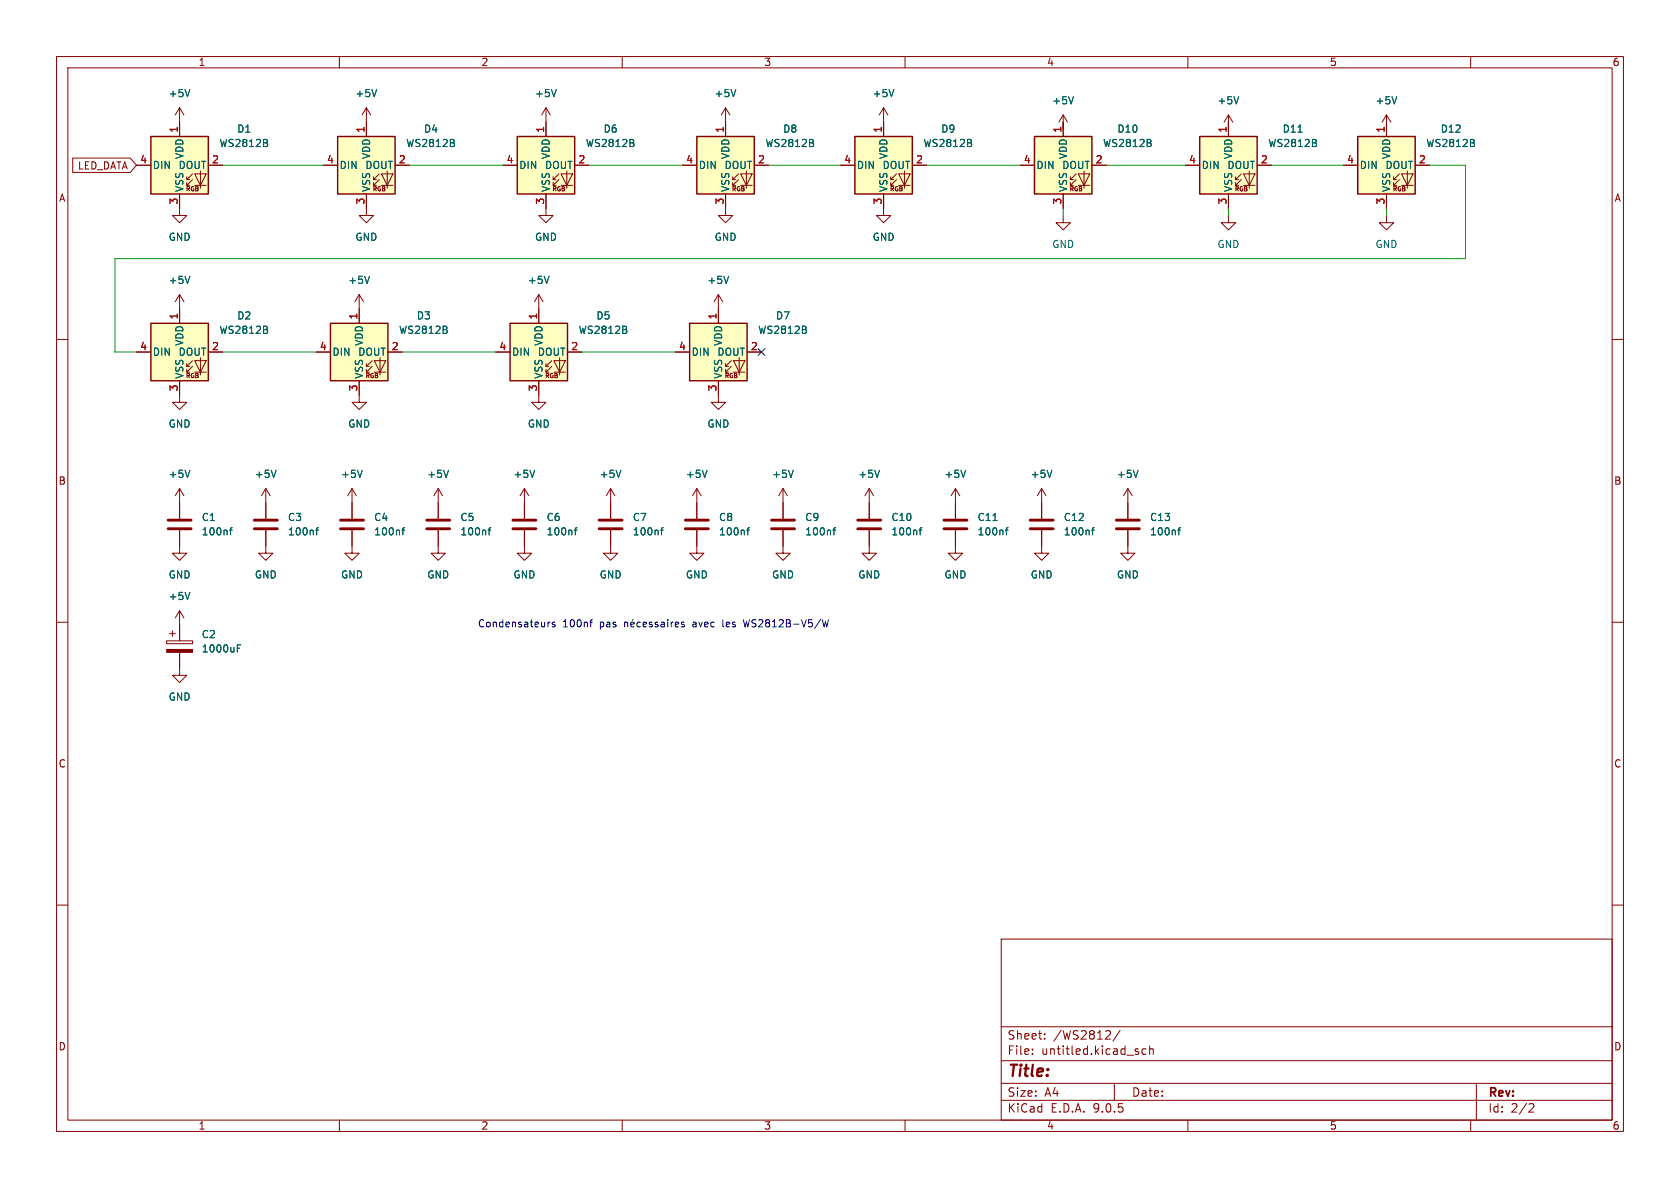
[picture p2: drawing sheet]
<svg xmlns="http://www.w3.org/2000/svg" width="297mm" height="210mm" viewBox="0 0 297 210" stroke-linecap="round" stroke-linejoin="round" font-family="sans-serif">
<g fill="none" stroke="#840000" stroke-width=".18">
<path d="M10 10h277v190h-277zM12 12h273v186h-273zM60 10v2M110 10v2M128.3 19.1l-.8 1.2M128.3 19.1l.7 1.2M128.3 19.1v2.5M156.2 19.1l-.8 1.2M156.2 19.1l.8 1.2M156.2 19.1v2.5M160 10v2M210 10v2"/>
<path d="M260 10v2M156.2 36.8v1.3h1.3l-1.3 1.3-1.3-1.3h1.3M10 60h2M285 60h2M10 110h2M285 110h2M10 160h2M177 166h108v32h-108zM285 160h2M60 198v2M110 198v2M160 198v2"/>
<path d="M177 194.5h108M177 191.5h108M177 187.5h108M177 181.5h108M182.5 186.3v.1M182.5 185.5v.1M184.7 183.6v.1M184.7 182.8v.1M196 182.2l.3 .3-.1 .3-.8 .9h.9M197 191.5v3M198 182.1l-1.3 2M201.2 186v.3"/>
<path d="M202.6 185.5l-.4-.1-.3 .3v.4l.1 .2h.6M203.2 185.5l.3-.1 .3 .1 .1 .9M203.2 184.9v1.5M210 198v2M260 198v2M261 191.5v6.5M270.5 195.1l.5 .1 .2 .3-1 1.1h1"/>
</g>
<path d="M130.1 15.8l-.4 1.3M158 15.8l-.4 1.3" fill="none" stroke="#006464" stroke-width=".18"/>
<path d="M123.2 24.1h10.1v10.2h-10.1z" fill="#ffffc2"/>
<g fill="none" stroke="#840000" stroke-width=".18">
<path d="M120.6 29.2h2.6M128.3 21.6v2.5M128.3 34.3v2.5M129.5 31.8h.5M129.5 32.8h.5M130.6 30.7l-1.1 1.1v-.6M130.6 31.8l-1.1 1v-.5M130.9 30.7h2.1l-1 2.1zM130.9 32.8h2.1M132 30.2v3.1M133.3 29.2h2.6M245.1 38.1v1.3h1.3l-1.3 1.2-1.3-1.2h1.3"/>
<path d="M31.7 69.9v1.2h1.3l-1.3 1.3-1.2-1.3h1.2M31.7 93.7v4.1h1.3l-1.3 1.3-1.2-1.3h1.2M31.7 86.4v5.3M31.7 86.4l-.7 1.2M31.7 86.4l.8 1.2M47 93.7v4.1h1.3l-1.3 1.3-1.3-1.3h1.3M47 86.4v5.3M47 86.4l-.8 1.2M47 86.4l.8 1.2M62.2 93.7v4.1h1.3l-1.3 1.3-1.2-1.3h1.2M62.2 86.4v5.3M62.2 86.4l-.7 1.2"/>
<path d="M62.2 86.4l.8 1.2M29.5 113.3h4.5v.5h-4.5zM30 112h1M30.5 111.5v1M31.7 115.3v4.1h1.3l-1.3 1.3-1.2-1.3h1.2M31.7 108v5.3M31.7 108l-.7 1.2M31.7 108l.8 1.2"/>
</g>
<path d="M123.2 24.1h10.1v10.2h-10.1z" fill="none" stroke="#840000" stroke-width=".25"/>
<g fill="none" stroke="#006464" stroke-width=".18">
<path d="M143.7 25.3l.1 .2-.1 .3M143.7 24.8v.3M33.6 83.1l-.5 1.3M40.6 93.7h.5M41.1 93.3l-.3 .2v1.1M48.8 83.1l-.4 1.3M55.8 93.7h.5M56.3 93.3l-.3 .2v1.1M64 83.1l-.4 1.3M71 93.7h.5M71.5 93.3l-.3 .2v1.1M33.6 104.7l-.5 1.3"/>
<path d="M42 114.6h.4M42 114h.6"/>
</g>
<path d="M29.5 114.8h4.5v.5h-4.5z" fill="#840000" stroke="#840000" stroke-width=".18"/>
<path d="M29.7 91.9h4.1M29.7 93.5h4.1M45 91.9h4M45 93.5h4M60.2 91.9h4.1M60.2 93.5h4.1" fill="none" stroke="#840000" stroke-width=".51"/>
<path d="M58.4 57.2h10.2v10.1h-10.2z" fill="#ffffc2"/>
<path d="M31.7 36.8v1.3h1.3l-1.3 1.3-1.2-1.3h1.2M63.5 54.6v2.6M55.9 62.2h2.5M63.5 67.3v2.6M64.8 64.8h.5M64.8 65.8h.5M65.8 63.8l-1 1v-.5M65.8 64.8l-1 1v-.5M66.2 63.8h2l-1 2zM66.2 65.8h2M67.2 63.2v3.1M68.6 62.2h2.5" fill="none" stroke="#840000" stroke-width=".18"/>
<path d="M58.4 57.2h10.2v10.1h-10.2z" fill="none" stroke="#840000" stroke-width=".25"/>
<path d="M79 58.3l.1 .2-.1 .4M79 57.8v.3" fill="none" stroke="#006464" stroke-width=".18"/>
<path d="M26.7 57.2h10.1v10.1h-10.1z" fill="#ffffc2"/>
<g fill="none" stroke="#840000" stroke-width=".18">
<path d="M96.5 19.1l-.7 1.2M96.5 19.1l.8 1.2M96.5 19.1v2.5M31.7 52.1v5.1M31.7 52.1l-.7 1.2M31.7 52.1l.8 1.2M24.1 62.2h2.6M31.7 67.3v2.6M33 64.8h.5M33 65.8h.5M34 63.8l-1 1v-.5M34 64.8l-1 1v-.5"/>
<path d="M34.4 63.8h2l-1 2zM34.4 65.8h2M35.4 63.2v3.1M36.8 62.2h2.6M153.7 88.9v2.8M153.7 93.7v2.8"/>
</g>
<path d="M26.7 57.2h10.1v10.1h-10.1z" fill="none" stroke="#840000" stroke-width=".25"/>
<path d="M98.3 15.8l-.4 1.3M33.6 48.8l-.5 1.3M47.2 58.3l.1 .2-.1 .4M47.2 57.8v.3M162.5 93.7h.5M163 93.3l-.3 .2v1.1" fill="none" stroke="#006464" stroke-width=".18"/>
<path d="M151.6 91.9h4.1M151.6 93.5h4.1" fill="none" stroke="#840000" stroke-width=".51"/>
<path d="M26.7 24.1h10.1v10.2h-10.1z" fill="#ffffc2"/>
<g fill="none" stroke="#840000" stroke-width=".18">
<path d="M64.8 19.1l-.8 1.2M64.8 19.1l.7 1.2M64.8 19.1v2.5M24.1 29.2h2.6M31.7 21.6v2.5M31.7 34.3v2.5M33 31.8h.5M33 32.8h.5M34 30.7l-1 1.1v-.6M34 31.8l-1 1v-.5M34.4 30.7h2l-1 2.1zM34.4 32.8h2"/>
<path d="M35.4 30.2v3.1M36.8 29.2h2.6"/>
</g>
<path d="M26.7 24.1h10.1v10.2h-10.1z" fill="none" stroke="#840000" stroke-width=".25"/>
<path d="M66.6 15.8l-.4 1.3M47.2 25.3l.1 .2-.1 .3M47.2 24.8v.3" fill="none" stroke="#006464" stroke-width=".18"/>
<path d="M59.7 24.1h10.1v10.2h-10.1z" fill="#ffffc2"/>
<g fill="none" stroke="#840000" stroke-width=".18">
<path d="M31.7 19.1l-.7 1.2M31.7 19.1l.8 1.2M31.7 19.1v2.5M57.1 29.2h2.6M64.8 34.3v3.8h1.2l-1.2 1.3-1.3-1.3h1.3M64.8 21.6v2.5M66 31.8h.5M66 32.8h.5M67.1 30.7l-1.1 1.1v-.6M67.1 31.8l-1.1 1v-.5M67.4 30.7h2.1l-1 2.1zM67.4 32.8h2.1"/>
<path d="M68.5 30.2v3.1M69.8 29.2h2.6M128.3 36.8v1.3h1.2l-1.2 1.3-1.3-1.3h1.3M217.2 38.1v1.3h1.2l-1.2 1.2-1.3-1.2h1.3M217.2 20.3l-.8 1.3M217.2 20.3l.7 1.3M217.2 20.3v2.6M63.5 52.1l-.8 1.2M63.5 52.1l.8 1.2M63.5 52.1v2.5M127 52.1l-.8 1.2M127 52.1l.8 1.2"/>
<path d="M127 52.1v2.5M63.5 69.9v1.2h1.3l-1.3 1.3-1.3-1.3h1.3M77.5 93.7v4.1h1.2l-1.2 1.3-1.3-1.3h1.3M77.5 86.4v5.3M77.5 86.4l-.8 1.2M77.5 86.4l.7 1.2M92.7 93.7v4.1h1.3l-1.3 1.3-1.3-1.3h1.3M92.7 86.4v5.3M92.7 86.4l-.8 1.2M92.7 86.4l.8 1.2M138.4 93.7v4.1h1.3l-1.3 1.3-1.2-1.3h1.2M138.4 86.4v5.3"/>
<path d="M138.4 86.4l-.7 1.2M138.4 86.4l.8 1.2M153.7 96.5v1.3h1.2l-1.2 1.3-1.3-1.3h1.3M153.7 86.4l-.8 1.2M153.7 86.4l.7 1.2M153.7 86.4v2.5"/>
</g>
<path d="M59.7 24.1h10.1v10.2h-10.1z" fill="none" stroke="#840000" stroke-width=".25"/>
<g fill="none" stroke="#006464" stroke-width=".18">
<path d="M33.6 15.8l-.5 1.3M219 17.1l-.4 1.3M80.2 25.3l.1 .2-.1 .3M80.2 24.8v.3M65.3 48.8l-.4 1.3M128.8 48.8l-.4 1.3M79.3 83.1l-.4 1.3M86.3 93.7h.5M86.8 93.3l-.3 .2v1.1M94.5 83.1l-.4 1.3M101.5 93.7h.5M102 93.3l-.3 .2v1.1"/>
<path d="M140.2 83.1l-.4 1.3M147.2 93.7h.5M147.7 93.3l-.3 .2v1.1M155.5 83.1l-.4 1.3"/>
</g>
<path d="M75.4 91.9h4.1M75.4 93.5h4.1M90.7 91.9h4M90.7 93.5h4M136.4 91.9h4.1M136.4 93.5h4.1" fill="none" stroke="#840000" stroke-width=".51"/>
<path d="M212.1 24.1h10.1v10.2h-10.1z" fill="#ffffc2"/>
<g fill="none" stroke="#840000" stroke-width=".18">
<path d="M209.5 29.2h2.6M217.2 21.6v2.5M217.2 34.3v2.5M218.4 31.8h.5M218.4 32.8h.5M219.5 30.7l-1.1 1.1v-.6M219.5 31.8l-1.1 1v-.5M219.8 30.7h2.1l-1 2.1zM219.8 32.8h2.1M220.9 30.2v3.1M222.2 29.2h2.6M168.9 86.4l-.8 1.2"/>
<path d="M168.9 86.4l.8 1.2M168.9 86.4v5.3M168.9 93.7v2.8M184.1 86.4l-.7 1.2M184.1 86.4l.8 1.2M184.1 86.4v2.5"/>
</g>
<path d="M212.1 24.1h10.1v10.2h-10.1z" fill="none" stroke="#840000" stroke-width=".25"/>
<path d="M229.5 23.4h.7M232.6 25.3l.1 .2-.1 .3M232.6 24.8v.3M170.7 83.1l-.4 1.3M175.6 92h.7M177.7 93.7h.5M178.2 93.3l-.3 .2v1.1M186 83.1l-.5 1.3" fill="none" stroke="#006464" stroke-width=".18"/>
<path d="M166.9 91.9h4M166.9 93.5h4" fill="none" stroke="#840000" stroke-width=".51"/>
<path d="M91.4 24.1h10.2v10.2h-10.2z" fill="#ffffc2"/>
<g fill="none" stroke="#840000" stroke-width=".18">
<path d="M88.9 29.2h2.5M96.5 21.6v2.5M96.5 34.3v2.5M97.8 31.8h.5M97.8 32.8h.5M98.8 30.7l-1 1.1v-.6M98.8 31.8l-1 1v-.5M99.2 30.7h2l-1 2.1zM99.2 32.8h2M100.2 30.2v3.1M101.6 29.2h2.5M168.9 96.5v1.3h1.3l-1.3 1.3-1.3-1.3h1.3"/>
<path d="M184.1 96.5v1.3h1.3l-1.3 1.3-1.2-1.3h1.2"/>
</g>
<path d="M91.4 24.1h10.2v10.2h-10.2z" fill="none" stroke="#840000" stroke-width=".25"/>
<path d="M112 25.3l.1 .2-.1 .3M112 24.8v.3" fill="none" stroke="#006464" stroke-width=".18"/>
<path d="M151.1 24.1h10.2v10.2h-10.2z" fill="#ffffc2"/>
<g fill="none" stroke="#840000" stroke-width=".18">
<path d="M148.6 29.2h2.5M156.2 21.6v2.5M156.2 34.3v2.5M157.5 31.8h.5M157.5 32.8h.5M158.5 30.7l-1 1.1v-.6M158.5 31.8l-1 1v-.5M158.9 30.7h2l-1 2.1zM158.9 32.8h2M159.9 30.2v3.1M161.3 29.2h2.5M188 20.3l-.8 1.3"/>
<path d="M188 20.3l.7 1.3M188 20.3v2.6"/>
</g>
<path d="M151.1 24.1h10.2v10.2h-10.2z" fill="none" stroke="#840000" stroke-width=".25"/>
<path d="M189.8 17.1l-.4 1.3M171.7 25.3l.1 .2-.1 .3M171.7 24.8v.3" fill="none" stroke="#006464" stroke-width=".18"/>
<path d="M182.9 24.1h10.1v10.2h-10.1z" fill="#ffffc2"/>
<path d="M180.3 29.2h2.6M188 21.6v2.5M188 34.3v2.5M189.2 31.8h.5M189.2 32.8h.5M190.2 30.7l-1 1.1v-.6M190.2 31.8l-1 1v-.5M190.6 30.7h2.1l-1.1 2.1zM190.6 32.8h2.1M191.6 30.2v3.1M193 29.2h2.6" fill="none" stroke="#840000" stroke-width=".18"/>
<path d="M182.9 24.1h10.1v10.2h-10.1z" fill="none" stroke="#840000" stroke-width=".25"/>
<path d="M203.4 25.3l.1 .2-.1 .3M203.4 24.8v.3" fill="none" stroke="#006464" stroke-width=".18"/>
<path d="M121.9 57.2h10.2v10.1h-10.2z" fill="#ffffc2"/>
<g fill="none" stroke="#840000" stroke-width=".18">
<path d="M96.5 36.8v1.3h1.3l-1.3 1.3-1.3-1.3h1.3M95.2 52.1l-.7 1.2M95.2 52.1l.8 1.2M95.2 52.1v2.5M127 54.6v2.6M119.4 62.2h2.5M127 67.3v3.8h1.3l-1.3 1.3-1.3-1.3h1.3M128.3 64.8h.5M128.3 65.8h.5M129.3 63.8l-1 1v-.5M129.3 64.8l-1 1v-.5M129.7 63.8h2l-1 2z"/>
<path d="M129.7 65.8h2M130.7 63.2v3.1M132.1 62.2h2.5M107.9 93.7v4.1h1.3l-1.3 1.3-1.2-1.3h1.2M107.9 86.4l-.7 1.2M107.9 86.4l.8 1.2M107.9 86.4v5.3M123.2 93.7v4.1h1.3l-1.3 1.3-1.3-1.3h1.3M123.2 86.4v5.3M123.2 86.4l-.8 1.2M123.2 86.4l.8 1.2"/>
</g>
<path d="M121.9 57.2h10.2v10.1h-10.2z" fill="none" stroke="#840000" stroke-width=".25"/>
<path d="M97.1 48.8l-.5 1.3M142.5 58.3l.1 .2-.1 .4M142.5 57.8v.3M109.8 83.1l-.5 1.3M116.8 93.7h.5M117.3 93.3l-.3 .2v1.1M125 83.1l-.4 1.3M132 93.7h.5M132.5 93.3l-.3 .2v1.1" fill="none" stroke="#006464" stroke-width=".18"/>
<path d="M105.9 91.9h4.1M105.9 93.5h4.1M121.2 91.9h4M121.2 93.5h4" fill="none" stroke="#840000" stroke-width=".51"/>
<path d="M90.2 57.2h10.1v10.1h-10.1z" fill="#ffffc2"/>
<g fill="none" stroke="#840000" stroke-width=".18">
<path d="M188 38.1v1.3h1.2l-1.2 1.2-1.3-1.2h1.3M245.1 20.3l-.8 1.3M245.1 20.3l.8 1.3M245.1 20.3v2.6M95.2 54.6v2.6M87.6 62.2h2.6M95.2 67.3v3.8h1.3l-1.3 1.3-1.2-1.3h1.2M96.5 64.8h.5M96.5 65.8h.5M97.5 63.8l-1 1v-.5M97.5 64.8l-1 1v-.5M97.9 63.8h2l-1 2z"/>
<path d="M97.9 65.8h2M98.9 63.2v3.1M100.3 62.2h2.6M184.1 88.9v2.8M184.1 93.7v2.8M199.4 93.7v4.1h1.3l-1.3 1.3-1.3-1.3h1.3M199.4 86.4v5.3M199.4 86.4l-.8 1.2M199.4 86.4l.8 1.2"/>
</g>
<path d="M90.2 57.2h10.1v10.1h-10.1z" fill="none" stroke="#840000" stroke-width=".25"/>
<path d="M246.9 17.1l-.4 1.3M110.7 58.3l.1 .2-.1 .4M110.7 57.8v.3M193 93.7h.5M193.5 93.3l-.3 .2v1.1M201.2 83.1l-.4 1.3M208.2 93.7h.5M208.7 93.3l-.3 .2v1.1" fill="none" stroke="#006464" stroke-width=".18"/>
<path d="M182.1 91.9h4.1M182.1 93.5h4.1M197.4 91.9h4M197.4 93.5h4" fill="none" stroke="#840000" stroke-width=".51"/>
<path d="M240 24.1h10.2v10.2h-10.2z" fill="#ffffc2"/>
<g fill="none" stroke="#840000" stroke-width=".18">
<path d="M12.9 27.9h10.1l1.1 1.3-1.1 1.3h-10.1zM24.1 29.2h2.6M31.7 21.6v2.5M31.7 34.3v2.5M36.8 29.2h2.6M57.1 29.2h2.6M64.8 21.6v2.5M64.8 34.3v2.5M69.8 29.2h2.6M88.9 29.2h2.5M96.5 21.6v2.5M96.5 34.3v2.5"/>
<path d="M101.6 29.2h2.5M120.6 29.2h2.6M128.3 21.6v2.5M128.3 34.3v2.5M133.3 29.2h2.6M148.6 29.2h2.5M156.2 21.6v2.5M156.2 34.3v2.5M161.3 29.2h2.5M180.3 29.2h2.6M188 21.6v2.5M188 34.3v2.5"/>
<path d="M193 29.2h2.6M209.5 29.2h2.6M217.2 21.6v2.5M217.2 34.3v2.5M222.2 29.2h2.6M237.5 29.2h2.5M245.1 21.6v2.5M245.1 34.3v2.5M246.4 31.8h.5M246.4 32.8h.5M247.4 30.7l-1 1.1v-.6M247.4 31.8l-1 1v-.5"/>
<path d="M247.8 30.7h2l-1 2.1zM247.8 32.8h2M248.8 30.2v3.1M250.2 29.2h2.5M31.7 54.6v2.6M63.5 54.6v2.6M95.2 54.6v2.6M127 54.6v2.6M24.1 62.2h2.6M31.7 67.3v2.6M36.8 62.2h2.6M55.9 62.2h2.5"/>
<path d="M63.5 67.3v2.6M68.6 62.2h2.5M87.6 62.2h2.6M95.2 67.3v2.6M100.3 62.2h2.6M119.4 62.2h2.5M127 67.3v2.6M132.1 62.2h2.5M31.7 88.9v2.8M31.7 93.7v2.8M47 88.9v2.8M47 93.7v2.8"/>
<path d="M62.2 88.9v2.8M62.2 93.7v2.8M77.5 88.9v2.8M77.5 93.7v2.8M92.7 88.9v2.8M92.7 93.7v2.8M107.9 88.9v2.8M107.9 93.7v2.8M123.2 88.9v2.8M123.2 93.7v2.8M138.4 88.9v2.8M138.4 93.7v2.8"/>
<path d="M153.7 88.9v2.8M153.7 93.7v2.8M168.9 88.9v2.8M168.9 93.7v2.8M184.1 88.9v2.8M184.1 93.7v2.8M199.4 88.9v2.8M199.4 93.7v2.8M31.7 110.5v2.8M31.7 115.3v2.8"/>
</g>
<path d="M240 24.1h10.2v10.2h-10.2z" fill="none" stroke="#840000" stroke-width=".25"/>
<g fill="none" stroke="#006464" stroke-width=".18">
<path d="M33.6 15.8l-.5 1.3M66.6 15.8l-.4 1.3M98.3 15.8l-.4 1.3M130.1 15.8l-.4 1.3M158 15.8l-.4 1.3M189.8 17.1l-.4 1.3M219 17.1l-.4 1.3M246.9 17.1l-.4 1.3M47.2 25.3l.1 .2-.1 .3M47.2 24.8v.3M80.2 25.3l.1 .2-.1 .3M80.2 24.8v.3"/>
<path d="M112 25.3l.1 .2-.1 .3M112 24.8v.3M143.7 25.3l.1 .2-.1 .3M143.7 24.8v.3M171.7 25.3l.1 .2-.1 .3M171.7 24.8v.3M203.4 25.3l.1 .2-.1 .3M203.4 24.8v.3M229.5 23.4h.7M232.6 25.3l.1 .2-.1 .3M232.6 24.8v.3M260.6 25.3l.1 .2-.1 .3"/>
<path d="M260.6 24.8v.3M33.6 48.8l-.5 1.3M47.2 58.3l.1 .2-.1 .4M47.2 57.8v.3M65.3 48.8l-.4 1.3M79 58.3l.1 .2-.1 .4M79 57.8v.3M97.1 48.8l-.5 1.3M110.7 58.3l.1 .2-.1 .4M110.7 57.8v.3M128.8 48.8l-.4 1.3M142.5 58.3l.1 .2-.1 .4"/>
<path d="M142.5 57.8v.3M33.6 83.1l-.5 1.3M40.6 93.7h.5M41.1 93.3l-.3 .2v1.1M48.8 83.1l-.4 1.3M55.8 93.7h.5M56.3 93.3l-.3 .2v1.1M64 83.1l-.4 1.3M71 93.7h.5M71.5 93.3l-.3 .2v1.1M79.3 83.1l-.4 1.3M86.3 93.7h.5"/>
<path d="M86.8 93.3l-.3 .2v1.1M94.5 83.1l-.4 1.3M101.5 93.7h.5M102 93.3l-.3 .2v1.1M109.8 83.1l-.5 1.3M116.8 93.7h.5M117.3 93.3l-.3 .2v1.1M125 83.1l-.4 1.3M132 93.7h.5M132.5 93.3l-.3 .2v1.1M140.2 83.1l-.4 1.3M147.2 93.7h.5"/>
<path d="M147.7 93.3l-.3 .2v1.1M155.5 83.1l-.4 1.3M162.5 93.7h.5M163 93.3l-.3 .2v1.1M170.7 83.1l-.4 1.3M175.6 92h.7M177.7 93.7h.5M178.2 93.3l-.3 .2v1.1M186 83.1l-.5 1.3M193 93.7h.5M193.5 93.3l-.3 .2v1.1M201.2 83.1l-.4 1.3"/>
<path d="M208.2 93.7h.5M208.7 93.3l-.3 .2v1.1M33.6 104.7l-.5 1.3M42 114.6h.4M42 114h.6"/>
</g>
<g fill="none" stroke="#009600" stroke-width=".18">
<path d="M39.4 29.2h17.7M72.4 29.2h16.5M104.1 29.2h16.5M135.9 29.2h12.7M163.8 29.2h16.5M188 21.6v1.3M188 36.8v1.3M195.6 29.2h13.9M217.2 21.6v1.3M217.2 36.8v1.3M224.8 29.2h12.7M245.1 21.6v1.3"/>
<path d="M245.1 36.8v1.3M252.7 29.2h6.4v16.5h-238.8v16.5h3.8M39.4 62.2h16.5M71.1 62.2h16.5M102.9 62.2h16.5"/>
</g>
<path d="M134 61.6l1.2 1.2M135.2 61.6l-1.2 1.2" fill="none" stroke="#000084" stroke-width=".18"/>
<g fill="none" stroke="#0000c2" stroke-width=".18">
<path d="M97.2 110l-.3 .2M98.1 110h-.3l-.2 .2 .1 .1 .4 .2v.3h-.5M104.3 110h.4M104.7 109.5l-.3 .2M110.4 110.1l.2-.1h.3l.1 .8M110.4 110v.8M111.5 110.4l.6-.1v-.3h-.4l-.2 .2 .1 .6h.5M111.9 109.5l-.1 .2M113.2 110h-.4l-.2 .2 .1 .6h.5M113.7 110.4l.6-.1-.1-.3h-.3l-.2 .2 .1 .6h.4M115.3 110h-.3l-.2 .2v.1l.5 .2v.3h-.5M116.3 110h-.3l-.2 .2 .1 .1 .4 .2v.3h-.5"/>
<path d="M116.9 110h.5v.8M117.4 110.3h-.4l-.2 .2 .2 .3h.4M118 109.5v.2M118 110v.8M118.7 110v.8M119 110l-.3 .2M119.4 110.4l.6-.1-.1-.3h-.3l-.2 .2v.6h.5M121 110h-.4l-.1 .2v.1l.5 .2v.3h-.5M127.8 109.5v1.1l.2 .2M128.4 110.4l.6-.1-.1-.3h-.3l-.2 .2 .1 .6h.4M130 110h-.3l-.2 .2v.1l.5 .2v.3h-.5M131.4 109.5l.3 1.3 .3-.9"/>
<path d="M146.5 109.5l-.3 1.3-.3-.9-.2 .9"/>
</g>
<text font-size="2.8" fill="#840000" x="178" y="190.9">Title:</text>
<g font-size="2.1" fill="#840000">
<text x="178" y="184">Sheet:</text>
<text x="186.2" y="184">/WS2812/</text>
<text x="178" y="186.7">File:</text>
<text x="184.1" y="186.7">untitled.kicad_sch</text>
<text x="178" y="196.9">KiCad</text>
<text x="178" y="194.1">Size:</text>
<text x="184.7" y="194.1">A4</text>
<text x="185.7" y="196.9">E.D.A.</text>
<text x="193.3" y="196.9">9.0.5</text>
<text x="200" y="194.1">Date:</text>
<text x="263" y="194.3">Rev:</text>
<text x="263" y="196.9">Id:</text>
<text x="267.1" y="196.9">2/2</text>
</g>
<g font-size="1.8" fill="#840000">
<text x="35" y="11.9">1</text>
<text x="85" y="11.9">2</text>
<text x="135" y="11.9">3</text>
<text x="185" y="11.9">4</text>
<text x="235" y="11.9">5</text>
<text x="285" y="11.9">6</text>
<text x="10.3" y="35.9">A</text>
<text x="13.7" y="30.2">LED_DATA</text>
<text x="285.3" y="35.9">A</text>
<text x="10.3" y="85.9">B</text>
<text x="285.3" y="85.9">B</text>
<text x="10.3" y="135.9">C</text>
<text x="285.3" y="135.9">C</text>
<text x="10.3" y="185.9">D</text>
<text x="285.3" y="185.9">D</text>
<text x="35" y="199.9">1</text>
<text x="85" y="199.9">2</text>
<text x="135" y="199.9">3</text>
<text x="185" y="199.9">4</text>
<text x="235" y="199.9">5</text>
<text x="285" y="199.9">6</text>
</g>
<g font-size="1.8" fill="#006464">
<text x="29.7" y="17.4">+5V</text>
<text x="62.7" y="17.4">+5V</text>
<text x="94.5" y="17.4">+5V</text>
<text x="126.2" y="17.4">+5V</text>
<text x="154.2" y="17.4">+5V</text>
<text x="41.8" y="23.7">D1</text>
<text x="74.9" y="23.7">D4</text>
<text x="106.6" y="23.7">D6</text>
<text x="138.4" y="23.7">D8</text>
<text x="166.3" y="23.7">D9</text>
<text x="185.9" y="18.6">+5V</text>
<text x="197.4" y="23.7">D10</text>
<text x="215.1" y="18.6">+5V</text>
<text x="226.7" y="23.7">D11</text>
<text x="243.1" y="18.6">+5V</text>
<text x="254.6" y="23.7">D12</text>
<text x="32.6" y="28.2" transform="rotate(-90 32.6 28.2)">VDD</text>
<text x="38.7" y="26.2">WS2812B</text>
<text x="65.6" y="28.2" transform="rotate(-90 65.6 28.2)">VDD</text>
<text x="71.7" y="26.2">WS2812B</text>
<text x="97.4" y="28.2" transform="rotate(-90 97.4 28.2)">VDD</text>
<text x="103.5" y="26.2">WS2812B</text>
<text x="129.1" y="28.2" transform="rotate(-90 129.1 28.2)">VDD</text>
<text x="135.2" y="26.2">WS2812B</text>
<text x="157.1" y="28.2" transform="rotate(-90 157.1 28.2)">VDD</text>
<text x="163.2" y="26.2">WS2812B</text>
<text x="188.8" y="28.2" transform="rotate(-90 188.8 28.2)">VDD</text>
<text x="194.9" y="26.2">WS2812B</text>
<text x="218" y="28.2" transform="rotate(-90 218 28.2)">VDD</text>
<text x="224.1" y="26.2">WS2812B</text>
<text x="246" y="28.2" transform="rotate(-90 246 28.2)">VDD</text>
<text x="252.1" y="26.2">WS2812B</text>
<text x="26.9" y="30.1">DIN</text>
<text x="31.5" y="30.1">DOUT</text>
<text x="32.6" y="34" transform="rotate(-90 32.6 34)">VSS</text>
<text x="59.9" y="30.1">DIN</text>
<text x="64.5" y="30.1">DOUT</text>
<text x="65.6" y="34" transform="rotate(-90 65.6 34)">VSS</text>
<text x="91.7" y="30.1">DIN</text>
<text x="96.2" y="30.1">DOUT</text>
<text x="97.4" y="34" transform="rotate(-90 97.4 34)">VSS</text>
<text x="123.4" y="30.1">DIN</text>
<text x="128" y="30.1">DOUT</text>
<text x="129.1" y="34" transform="rotate(-90 129.1 34)">VSS</text>
<text x="151.4" y="30.1">DIN</text>
<text x="155.9" y="30.1">DOUT</text>
<text x="157.1" y="34" transform="rotate(-90 157.1 34)">VSS</text>
<text x="183.1" y="30.1">DIN</text>
<text x="187.7" y="30.1">DOUT</text>
<text x="188.8" y="34" transform="rotate(-90 188.8 34)">VSS</text>
<text x="212.3" y="30.1">DIN</text>
<text x="216.9" y="30.1">DOUT</text>
<text x="218" y="34" transform="rotate(-90 218 34)">VSS</text>
<text x="240.3" y="30.1">DIN</text>
<text x="244.8" y="30.1">DOUT</text>
<text x="246" y="34" transform="rotate(-90 246 34)">VSS</text>
<text x="29.7" y="42.8">GND</text>
<text x="62.7" y="42.8">GND</text>
<text x="94.5" y="42.8">GND</text>
<text x="126.2" y="42.8">GND</text>
<text x="154.2" y="42.8">GND</text>
<text x="185.9" y="44">GND</text>
<text x="215.1" y="44">GND</text>
<text x="243.1" y="44">GND</text>
<text x="29.7" y="50.4">+5V</text>
<text x="61.5" y="50.4">+5V</text>
<text x="93.2" y="50.4">+5V</text>
<text x="125" y="50.4">+5V</text>
<text x="38.7" y="59.2">WS2812B</text>
<text x="41.8" y="56.7">D2</text>
<text x="70.4" y="59.2">WS2812B</text>
<text x="73.6" y="56.7">D3</text>
<text x="102.2" y="59.2">WS2812B</text>
<text x="105.3" y="56.7">D5</text>
<text x="133.9" y="59.2">WS2812B</text>
<text x="137.1" y="56.7">D7</text>
<text x="26.9" y="63.1">DIN</text>
<text x="31.5" y="63.1">DOUT</text>
<text x="32.6" y="61.2" transform="rotate(-90 32.6 61.2)">VDD</text>
<text x="58.7" y="63.1">DIN</text>
<text x="63.2" y="63.1">DOUT</text>
<text x="64.4" y="61.2" transform="rotate(-90 64.4 61.2)">VDD</text>
<text x="90.4" y="63.1">DIN</text>
<text x="95" y="63.1">DOUT</text>
<text x="96.1" y="61.2" transform="rotate(-90 96.1 61.2)">VDD</text>
<text x="122.2" y="63.1">DIN</text>
<text x="126.7" y="63.1">DOUT</text>
<text x="127.9" y="61.2" transform="rotate(-90 127.9 61.2)">VDD</text>
<text x="32.6" y="67.1" transform="rotate(-90 32.6 67.1)">VSS</text>
<text x="64.4" y="67.1" transform="rotate(-90 64.4 67.1)">VSS</text>
<text x="96.1" y="67.1" transform="rotate(-90 96.1 67.1)">VSS</text>
<text x="127.9" y="67.1" transform="rotate(-90 127.9 67.1)">VSS</text>
<text x="29.7" y="75.8">GND</text>
<text x="61.5" y="75.8">GND</text>
<text x="93.2" y="75.8">GND</text>
<text x="125" y="75.8">GND</text>
<text x="29.7" y="84.7">+5V</text>
<text x="45" y="84.7">+5V</text>
<text x="60.2" y="84.7">+5V</text>
<text x="75.4" y="84.7">+5V</text>
<text x="90.7" y="84.7">+5V</text>
<text x="105.9" y="84.7">+5V</text>
<text x="121.2" y="84.7">+5V</text>
<text x="136.4" y="84.7">+5V</text>
<text x="151.6" y="84.7">+5V</text>
<text x="166.9" y="84.7">+5V</text>
<text x="182.1" y="84.7">+5V</text>
<text x="197.4" y="84.7">+5V</text>
<text x="35.6" y="92.3">C1</text>
<text x="35.6" y="94.8">100nf</text>
<text x="50.8" y="92.3">C3</text>
<text x="50.8" y="94.8">100nf</text>
<text x="66" y="92.3">C4</text>
<text x="66" y="94.8">100nf</text>
<text x="81.3" y="92.3">C5</text>
<text x="81.3" y="94.8">100nf</text>
<text x="96.5" y="92.3">C6</text>
<text x="96.5" y="94.8">100nf</text>
<text x="111.8" y="92.3">C7</text>
<text x="111.8" y="94.8">100nf</text>
<text x="127" y="92.3">C8</text>
<text x="127" y="94.8">100nf</text>
<text x="142.2" y="92.3">C9</text>
<text x="142.2" y="94.8">100nf</text>
<text x="157.5" y="92.3">C10</text>
<text x="157.5" y="94.8">100nf</text>
<text x="172.7" y="92.3">C11</text>
<text x="172.7" y="94.8">100nf</text>
<text x="188" y="92.3">C12</text>
<text x="188" y="94.8">100nf</text>
<text x="203.2" y="92.3">C13</text>
<text x="203.2" y="94.8">100nf</text>
<text x="29.7" y="102.5">GND</text>
<text x="29.7" y="106.3">+5V</text>
<text x="45" y="102.5">GND</text>
<text x="60.2" y="102.5">GND</text>
<text x="75.4" y="102.5">GND</text>
<text x="90.7" y="102.5">GND</text>
<text x="105.9" y="102.5">GND</text>
<text x="121.2" y="102.5">GND</text>
<text x="136.4" y="102.5">GND</text>
<text x="151.6" y="102.5">GND</text>
<text x="166.9" y="102.5">GND</text>
<text x="182.1" y="102.5">GND</text>
<text x="197.4" y="102.5">GND</text>
<text x="35.6" y="113">C2</text>
<text x="35.6" y="115.5">1000uF</text>
<text x="29.7" y="124.1">GND</text>
</g>
<g font-size="1.8" fill="#a90000">
<text x="31.5" y="23.6" transform="rotate(-90 31.5 23.6)">1</text>
<text x="64.5" y="23.6" transform="rotate(-90 64.5 23.6)">1</text>
<text x="96.3" y="23.6" transform="rotate(-90 96.3 23.6)">1</text>
<text x="128" y="23.6" transform="rotate(-90 128 23.6)">1</text>
<text x="156" y="23.6" transform="rotate(-90 156 23.6)">1</text>
<text x="187.7" y="23.6" transform="rotate(-90 187.7 23.6)">1</text>
<text x="216.9" y="23.6" transform="rotate(-90 216.9 23.6)">1</text>
<text x="244.9" y="23.6" transform="rotate(-90 244.9 23.6)">1</text>
<text x="24.7" y="29">4</text>
<text x="37.4" y="29">2</text>
<text x="57.7" y="29">4</text>
<text x="70.4" y="29">2</text>
<text x="89.5" y="29">4</text>
<text x="102.2" y="29">2</text>
<text x="121.2" y="29">4</text>
<text x="133.9" y="29">2</text>
<text x="149.2" y="29">4</text>
<text x="161.9" y="29">2</text>
<text x="180.9" y="29">4</text>
<text x="193.6" y="29">2</text>
<text x="210.1" y="29">4</text>
<text x="222.8" y="29">2</text>
<text x="238.1" y="29">4</text>
<text x="250.8" y="29">2</text>
<text x="31.5" y="36.3" transform="rotate(-90 31.5 36.3)">3</text>
<text x="64.5" y="36.3" transform="rotate(-90 64.5 36.3)">3</text>
<text x="96.3" y="36.3" transform="rotate(-90 96.3 36.3)">3</text>
<text x="128" y="36.3" transform="rotate(-90 128 36.3)">3</text>
<text x="156" y="36.3" transform="rotate(-90 156 36.3)">3</text>
<text x="187.7" y="36.3" transform="rotate(-90 187.7 36.3)">3</text>
<text x="216.9" y="36.3" transform="rotate(-90 216.9 36.3)">3</text>
<text x="244.9" y="36.3" transform="rotate(-90 244.9 36.3)">3</text>
<text x="31.5" y="56.6" transform="rotate(-90 31.5 56.6)">1</text>
<text x="63.2" y="56.6" transform="rotate(-90 63.2 56.6)">1</text>
<text x="95" y="56.6" transform="rotate(-90 95 56.6)">1</text>
<text x="126.7" y="56.6" transform="rotate(-90 126.7 56.6)">1</text>
<text x="24.7" y="62">4</text>
<text x="37.4" y="62">2</text>
<text x="56.4" y="62">4</text>
<text x="69.1" y="62">2</text>
<text x="88.2" y="62">4</text>
<text x="100.9" y="62">2</text>
<text x="119.9" y="62">4</text>
<text x="132.6" y="62">2</text>
<text x="31.5" y="69.3" transform="rotate(-90 31.5 69.3)">3</text>
<text x="63.2" y="69.3" transform="rotate(-90 63.2 69.3)">3</text>
<text x="95" y="69.3" transform="rotate(-90 95 69.3)">3</text>
<text x="126.7" y="69.3" transform="rotate(-90 126.7 69.3)">3</text>
</g>
<g font-size="1.8" fill="#0000c2">
<text x="84.4" y="111.1">Condensateurs</text>
<text x="99.5" y="111.1">100nf</text>
<text x="106.1" y="111.1">pas</text>
<text x="122.9" y="111.1">avec</text>
<text x="132.4" y="111.1">WS2812B-V5/W</text>
</g>
<g font-size="1.1" fill="#840000">
<text x="32.7" y="34">RGB</text>
<text x="65.8" y="34">RGB</text>
<text x="97.5" y="34">RGB</text>
<text x="129.3" y="34">RGB</text>
<text x="157.2" y="34">RGB</text>
<text x="189" y="34">RGB</text>
<text x="218.2" y="34">RGB</text>
<text x="246.1" y="34">RGB</text>
<text x="32.7" y="67">RGB</text>
<text x="64.5" y="67">RGB</text>
<text x="96.2" y="67">RGB</text>
<text x="128" y="67">RGB</text>
</g>
</svg>
